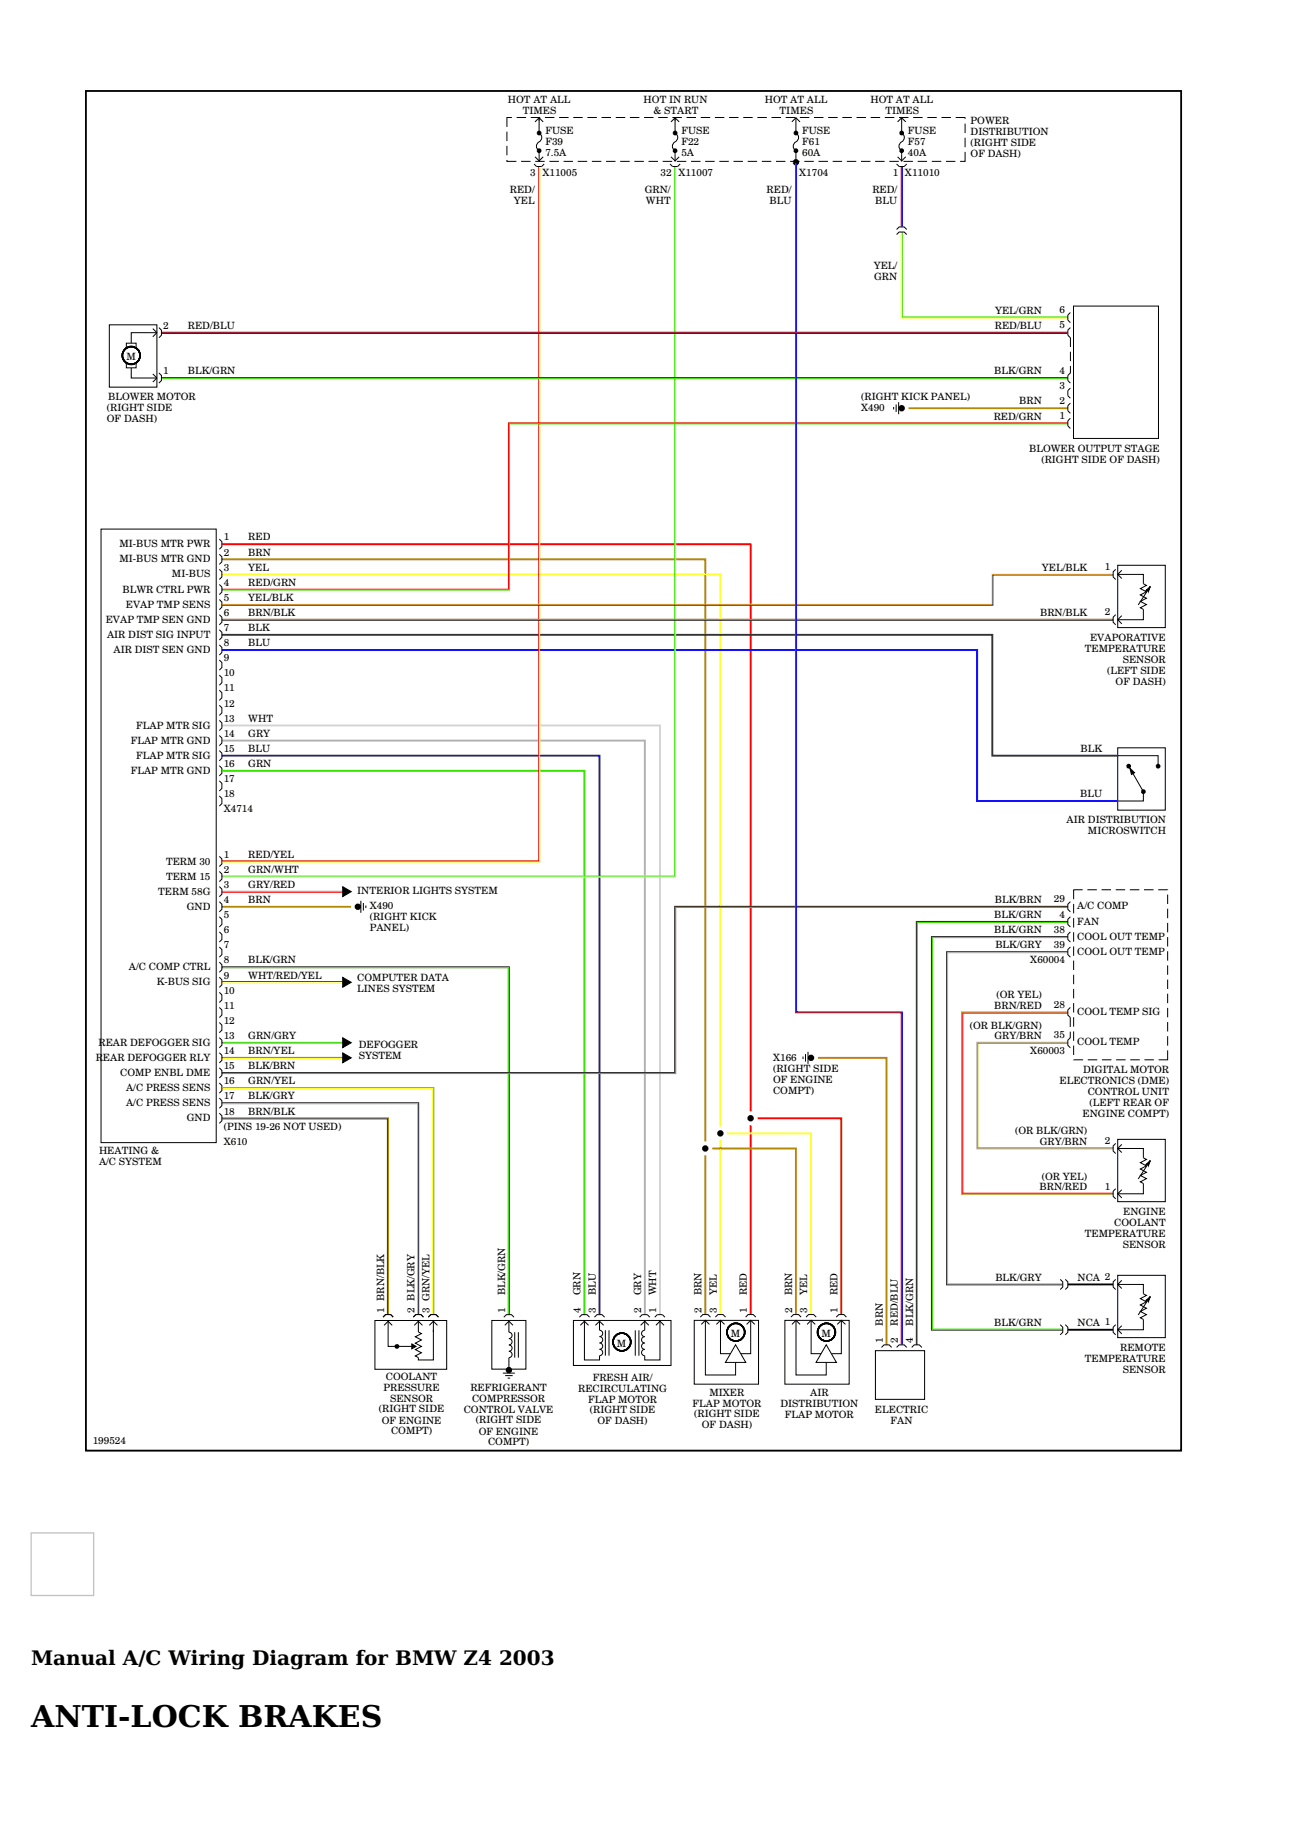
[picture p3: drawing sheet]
<svg xmlns="http://www.w3.org/2000/svg" width="210mm" height="297mm" viewBox="0 0 210 297" stroke-linecap="round" stroke-linejoin="round" font-family="sans-serif">
<path d="M14 14.8h178v221h-178z" fill="none" stroke="#000" stroke-width=".29"/>
<g fill="none" stroke="#000" stroke-width=".16">
<path d="M83.2 19.1h-.8v1.5M84 19.1h1.5M86.3 19.1h1.5M87 19.8l.7-.6 .6 .6M87.7 19.1v2.5a.89 .89 0 0 1 .4 .9 .89 .89 0 0 1-.7 .7 .81 .81 0 0 0 .3 1.3v1.8M88.6 19.1h1.5M90.9 19.1h1.5M93.2 19.1h1.5M95.5 19.1h1.5M97.8 19.1h1.5M100.1 19.1h1.6M102.4 19.1h1.6"/>
<path d="M104.7 19.1h1.6M107 19.1h1.6M109.1 19.8l.7-.6 .6 .6M109.3 19.1h1.6M109.8 19.1v2.5a.89 .89 0 0 1 .4 .9 .89 .89 0 0 1-.7 .7 .81 .81 0 0 0 .3 1.3v1.8M111.6 19.1h1.6M113.9 19.1h1.6M116.2 19.1h1.6M118.5 19.1h1.6M120.8 19.1h1.6M123.1 19.1h1.6M125.4 19.1h1.6"/>
<path d="M127.7 19.1h1.6M128.7 19.8l.7-.6 .7 .6M129.4 19.1v2.5a.89 .89 0 0 1 .4 .9 .89 .89 0 0 1-.6 .7 .81 .81 0 0 0 .2 1.3v1.8M130.1 19.1h1.5M132.4 19.1h1.5M134.7 19.1h1.5M137 19.1h1.5M139.3 19.1h1.5M141.6 19.1h1.5M143.9 19.1h1.5M145.9 19.8l.7-.6 .7 .6M146.2 19.1h1.5"/>
<path d="M146.6 19.1v2.5a.89 .89 0 0 1 .4 .9 .89 .89 0 0 1-.6 .7 .81 .81 0 0 0 .2 1.3v1.8M148.5 19.1h1.5M150.8 19.1h1.5M153.1 19.1h1.5M155.4 19.1h1.5v.2M82.4 26v.2h1.6M82.4 21.4v1.5M82.4 23.7v1.5M84.7 26.2h1.6M86.8 26.7l.4 .4h.9l.4-.4M87 25.5l.7 .7 .6-.7M87 26.2h1.6"/>
<path d="M89.3 26.2h1.6M91.6 26.2h1.6M93.9 26.2h1.6M96.2 26.2h1.6M98.5 26.2h1.6M100.8 26.2h1.6M103.1 26.2h1.6M105.4 26.2h1.6M107.7 26.2h1.6M108.9 26.7l.4 .4h.9l.4-.4M109.1 25.5l.7 .7 .6-.7M110.1 26.2h1.5"/>
<path d="M112.4 26.2h1.5M114.7 26.2h1.5M117 26.2h1.5M119.3 26.2h1.5M121.6 26.2h1.5M123.9 26.2h1.5M126.2 26.2h1.5M128.5 26.2h1.5M130.8 26.2h1.5M133.1 26.2h1.5M135.4 26.2h1.5M137.7 26.2h1.5"/>
<path d="M140 26.2h1.5M142.3 26.2h1.5M144.6 26.2h1.5M145.8 38.1l.4-.4h.8l.4 .4M145.8 37.3l.4-.4h.8l.4 .4M145.8 26.7l.4 .4h.8l.4-.4M145.9 25.5l.7 .7 .7-.7M146.9 26.2h1.5M149.2 26.2h1.5M151.5 26.2h1.5M153.8 26.2h1.5M156.9 24.7v1.5h-.8"/>
<path d="M156.9 20.1v1.5M156.9 22.4v1.5M17.8 52.8h7.7v10.1h-7.7zM20.5 59v.8h1.6v-.8M20.5 56.6v-.8h1.6v.8M21.3 59.8v1.7h4.2M24.8 53.4l.7 .7-.7 .7M25.5 54.1h-4.2v1.7M25.8 53.3l.5 .4v.8l-.5 .4M174 50.8l-.4 .4v.8l.4 .5M174 53.3l-.4 .4v.8l.4 .4M174 54.9v1.5"/>
<path d="M174 57.2v1.5M174 59.5v1.2M174.5 49.8h13.9v21.5h-13.9zM24.8 60.8l.7 .7-.7 .6M25.8 60.6l.5 .4v.9l-.5 .4M145.3 66.2v.4M145.7 65.8v1.2M146.1 65.4v1.9M174 60.6l-.4 .4v.9l.4 .4M174 63.1l-.4 .4v.8l.4 .4M174 65.5l-.4 .5v.8l.4 .4M174 68l-.4 .4v.8l.4 .5"/>
<path d="M16.4 86h18.8v99.8h-18.8zM35.7 87.7l.4 .4v.8l-.4 .4M35.7 90.1l.4 .4v.8l-.4 .5M35.7 92.6l.4 .4v.8l-.4 .4M35.7 95l.4 .4v.9l-.4 .4M35.7 97.5l.4 .4v.8l-.4 .4M35.7 99.9l.4 .4v.9l-.4 .4M181.4 92.6l-.4 .4v.8l.4 .4M181.4 99.9l-.4 .4v.9l.4 .4M181.7 91.9h7.8v10.1h-7.8zM181.7 93.4h4.2v1.5l.5 .3-1 .5 1 .5-1 .5 1 .6-1 .5 1 .5-1 .5 .5 .3v1.7h-4.2M182.4 92.7l-.7 .7 .7 .7"/>
<path d="M186.4 96l.6-.6-.3 .5zM186.7 95.9l-1.6 2.4M187 95.4l-.3 .8v-.3zM35.7 114.7l.4 .4v.8l-.4 .4M35.7 112.2l.4 .4v.9l-.4 .4M35.7 109.8l.4 .4v.8l-.4 .4M35.7 107.3l.4 .4v.8l-.4 .5M35.7 104.8l.4 .5v.8l-.4 .4M35.7 102.4l.4 .4v.8l-.4 .4M35.7 119.6l.4 .4v.8l-.4 .4M35.7 117.1l.4 .4v.9l-.4 .4M182.4 100.1l-.7 .7 .7 .6"/>
<path d="M35.7 139.2l.4 .4v.9l-.4 .4M35.7 129.4l.4 .4v.8l-.4 .5M35.7 126.9l.4 .5v.8l-.4 .4M35.7 124.5l.4 .4v.8l-.4 .4M35.7 122l.4 .5v.8l-.4 .4M181.7 121.6h7.8v10.1h-7.8zM181.7 122.9h6.6v1.7M183.7 124.9l.8 .7-.5 .3zM184.2 125.8l1.7 2.9v1.5h-4.2M35.7 149.1l.4 .4v.8l-.4 .4M35.7 158.9l.4 .4v.8l-.4 .4M35.7 156.4l.4 .4v.9l-.4 .4"/>
<path d="M35.7 154l.4 .4v.8l-.4 .4M35.7 151.5l.4 .4v.8l-.4 .5M35.7 146.6l.4 .4v.8l-.4 .4M35.7 144.1l.4 .5v.8l-.4 .4M35.7 141.7l.4 .4v.8l-.4 .4M55.7 158.9l1.4 .8-1.4 .8zM55.7 144.2l1.4 .8-1.4 .8zM58.7 146.5v1.9M59.1 146.8v1.2M59.5 147.2v.4M174 154l-.4 .4v.8l.4 .4M174 151.5l-.4 .4v.8l.4 .5"/>
<path d="M174 149.1l-.4 .4v.8l.4 .4M174 146.6l-.4 .4v.8l.4 .4M174.6 147v1.5M174.6 149.3v1.5M174.6 151.6v1.5M174.6 153.9v1.5M174.6 156.2v1.5M174.6 158.5v1.5M176 144.7h-1.4v1.5M176.8 144.7h1.5M179.1 144.7h1.5M181.4 144.7h1.5"/>
<path d="M183.7 144.7h1.5M186 144.7h1.5M188.3 144.7h1.5M189.8 145.4v1.6M189.8 147.7v1.6M189.8 150v1.6M189.8 152.4v1.5M189.8 154.7v1.5M189.8 157v1.5M189.8 159.3v1.5M35.7 178.5l.4 .4v.9l-.4 .4M35.7 176.1l.4 .4v.8l-.4 .4"/>
<path d="M35.7 173.6l.4 .4v.9l-.4 .4M35.7 171.2l.4 .4v.8l-.4 .4M35.7 168.7l.4 .4v.8l-.4 .5M35.7 166.2l.4 .5v.8l-.4 .4M35.7 163.8l.4 .4v.8l-.4 .4M35.7 161.3l.4 .4v.9l-.4 .4M55.7 168.7l1.4 .8-1.4 .8zM55.7 171.2l1.4 .8-1.4 .8zM130.6 171.8v.4M131 171.4v1.2M131.4 171v2M174 165.4v1.6"/>
<path d="M174 167.7v1M174 163.8l-.4 .4v.8l.4 .4M174 168.7l-.4 .4v.8l.4 .5M174.6 172.3h1.5M174.6 160.8v1.5M174.6 163.1v1.5M174.6 165.4v1.5M174.6 167.7v1.5M174.6 170v1.5M176.9 172.3h1.5M179.2 172.3h1.5M181.5 172.3h1.5"/>
<path d="M183.8 172.3h1.5M186.1 172.3h1.5M189.8 170.8v1.5h-1.4M189.8 161.6v1.5M189.8 163.9v1.5M189.8 166.2v1.5M189.8 168.5v1.5M35.7 181l.4 .4v.8l-.4 .4M181.4 185.9l-.4 .4v.8l.4 .4M181.4 193.3l-.4 .4v.8l.4 .4M181.7 185.2h7.8v10.2h-7.8zM181.7 186.7h4.2v1.5l.5 .3-1 .5 1 .5-1 .6 1 .5-1 .5 1 .5-1 .5 .5 .3v1.7h-4.2"/>
<path d="M182.4 186.1l-.7 .6 .7 .7M182.4 193.4l-.7 .7 .7 .7M186.4 189.3l.6-.6-.3 .5zM186.7 189.2l-1.6 2.5M187 188.7l-.3 .8v-.3zM61 214.7h11.6v7.9h-11.6zM62.3 214.1l.4-.4h.8l.4 .4M62.4 215.5l.7-.7 .7 .7M63.1 214.8v1.8zM63.1 216.6v2.3h3.9M67 218.5l.7 .4-.7 .4zM67.2 214.1l.4-.4h.8l.4 .4"/>
<path d="M67.4 215.5l.6-.7 .7 .7M68 214.8v1.8zM69.6 214.1l.4-.4h.9l.4 .4M69.8 215.5l.7-.7 .6 .7M70.5 216.2v4.9h-2.5v-.4l-.5-.2 1-.6-1-.5 1-.5-1-.5 1-.5-1-.6 1-.5-.5-.2M70.5 214.8v1.8M80 214.7h5.5v7.9h-5.5zM81.9 214.2l.4-.5h.9l.4 .5M82.1 215.5l.6-.7 .7 .7M82.7 214.8v1.8a.52 .52 0 0 1 .6 .5 .52 .52 0 0 1-.6 .5 .52 .52 0 0 1 .6 .5 .52 .52 0 0 1-.6 .6 .52 .52 0 0 1 .6 .5 .52 .52 0 0 1-.6 .5 .52 .52 0 0 1 .6 .5 .52 .52 0 0 1-.6 .5M83.7 216.6v4.1M84.3 216.6v4.1"/>
<path d="M93.2 214.7h15.9v7.3h-15.9zM94.2 214.2l.4-.5h.8l.4 .5M94.4 215.5l.6-.7 .7 .7M95 214.8v6.3h2.5v-.7M96.7 214.2l.4-.5h.8l.4 .5M96.8 215.5l.7-.7 .6 .7M97.5 214.8v1.5a.52 .52 0 0 1 .5 .5 .52 .52 0 0 1-.5 .5 .52 .52 0 0 1 .5 .5 .52 .52 0 0 1-.5 .5 .52 .52 0 0 1 .5 .6 .52 .52 0 0 1-.5 .5 .52 .52 0 0 1 .5 .5 .52 .52 0 0 1-.5 .5M98.4 216.3v4.1M99 216.3v4.1M103.3 216.3v4.1M103.9 216.3v4.1M104 214.2l.4-.5h.8l.5 .5"/>
<path d="M104.2 215.5l.6-.7 .7 .7M104.8 214.8v1.5a.52 .52 0 0 0-.5 .5 .52 .52 0 0 0 .5 .5 .52 .52 0 0 0-.5 .5 .52 .52 0 0 0 .5 .6 .52 .52 0 0 0-.5 .5 .52 .52 0 0 0 .5 .5 .52 .52 0 0 0-.5 .5 .52 .52 0 0 0 .5 .5v.7h2.5v-6.3M106.5 214.2l.4-.5h.8l.4 .5M106.6 215.5l.7-.7 .7 .7M112.9 214.7h10.4v10.3h-10.4zM113.9 214.1l.4-.4h.8l.4 .4M114 215.3l.7-.6 .7 .6M114.7 214.7v8.9h4.9v-2M116.3 214.1l.4-.4h.9l.4 .4M116.5 215.3l.6-.6 .7 .6M117.1 214.7v5.4h1.7M119.6 218.6l1.7 2.9h-3.4z"/>
<path d="M121.2 214.1l.4-.4h.9l.4 .4M121.4 215.3l.7-.6 .6 .6M122.1 214.7v5.4h-1.6M127.6 214.7h10.5v10.3h-10.5zM128.6 214.1l.4-.4h.8l.4 .4M128.8 215.3l.6-.6 .7 .6M129.4 214.7v8.9h4.9v-2M131.1 214.1l.4-.4h.8l.4 .4M131.2 215.3l.7-.6 .6 .6M131.9 214.7v5.4h1.6M134.3 218.6l1.7 2.9h-3.3zM136 214.1l.4-.4h.8l.4 .4"/>
<path d="M136.1 215.3l.7-.6 .7 .6M136.8 214.7v5.4h-1.6M142.3 219.6h8v7.9h-8zM143.3 219.1l.4-.4h.9l.4 .4M145.8 219.1l.4-.4h.8l.4 .4M148.2 219.1l.4-.4h.9l.4 .4M172.4 215.4l.4 .4v.8l-.4 .4M172.4 208l.4 .4v.8l-.4 .5M173.2 215.4l.4 .4v.8l-.4 .4M173.2 208l.4 .4v.8l-.4 .5M181.4 208l-.4 .4v.8l.4 .5M181.4 215.4l-.4 .4v.8l.4 .4"/>
<path d="M181.7 207.3h7.8v10.2h-7.8zM181.7 208.8h4.2v1.5l.5 .3-1 .5 1 .6-1 .5 1 .5-1 .5 1 .5-1 .6 .5 .2v1.7h-4.2M182.4 208.2l-.7 .6 .7 .7M182.4 215.5l-.7 .7 .7 .7M186.4 211.4l.6-.6-.3 .5zM186.7 211.3l-1.6 2.5M187 210.8l-.3 .8v-.3zM14 235.8h178M81.8 223.2h1.9M82.1 223.7h1.3M82.5 224.1h.4M82.7 220.8v1.7"/>
<circle cx="21.3" cy="57.8" r="1.49"/>
<circle cx="21.3" cy="57.8" r="1.5"/>
<circle cx="21.3" cy="57.8" r="1.48"/>
<circle cx="21.3" cy="57.8" r="1.47"/>
<circle cx="21.3" cy="57.8" r="1.45"/>
<circle cx="21.3" cy="57.8" r="1.43"/>
<circle cx="21.3" cy="57.8" r="1.44"/>
<circle cx="21.3" cy="57.8" r="1.42"/>
<circle cx="21.3" cy="57.8" r="1.41"/>
<circle cx="21.3" cy="57.8" r="1.39"/>
<circle cx="21.3" cy="57.8" r="1.38"/>
<circle cx="101.1" cy="218.2" r="1.48"/>
<circle cx="101.1" cy="218.2" r="1.5"/>
<circle cx="101.1" cy="218.2" r="1.47"/>
<circle cx="101.1" cy="218.2" r="1.49"/>
<circle cx="101.1" cy="218.2" r="1.43"/>
<circle cx="101.1" cy="218.2" r="1.45"/>
<circle cx="101.1" cy="218.2" r="1.39"/>
<circle cx="101.1" cy="218.2" r="1.42"/>
<circle cx="101.1" cy="218.2" r="1.44"/>
<circle cx="101.1" cy="218.2" r="1.38"/>
<circle cx="101.1" cy="218.2" r="1.41"/>
<circle cx="119.6" cy="216.6" r="1.47"/>
<circle cx="119.6" cy="216.6" r="1.49"/>
<circle cx="119.6" cy="216.6" r="1.44"/>
<circle cx="119.6" cy="216.6" r="1.45"/>
<circle cx="119.6" cy="216.6" r="1.5"/>
<circle cx="119.6" cy="216.6" r="1.38"/>
<circle cx="119.6" cy="216.6" r="1.43"/>
<circle cx="119.6" cy="216.6" r="1.48"/>
<circle cx="119.6" cy="216.6" r="1.41"/>
<circle cx="119.6" cy="216.6" r="1.42"/>
<circle cx="119.6" cy="216.6" r="1.39"/>
<circle cx="134.4" cy="216.6" r="1.47"/>
<circle cx="134.4" cy="216.6" r="1.49"/>
<circle cx="134.4" cy="216.6" r="1.44"/>
<circle cx="134.4" cy="216.6" r="1.45"/>
<circle cx="134.4" cy="216.6" r="1.5"/>
<circle cx="134.4" cy="216.6" r="1.38"/>
<circle cx="134.4" cy="216.6" r="1.43"/>
<circle cx="134.4" cy="216.6" r="1.48"/>
<circle cx="134.4" cy="216.6" r="1.41"/>
<circle cx="134.4" cy="216.6" r="1.42"/>
<circle cx="134.4" cy="216.6" r="1.39"/>
</g>
<path d="M109.9 27.1v115.5h-73.8M36.1 159.7h19.6" fill="none" stroke="#d2d2d2" stroke-width=".16"/>
<path d="M147.7 66.4h25.9M36.1 90.9h78.6v94.7M36.1 147.4h21M133 172h11.1v46.7M114.7 187.9v25.8M115.8 186.7h13.6v27" fill="none" stroke="#b28600" stroke-width=".31"/>
<g fill="none" stroke="#000" stroke-width=".52">
<circle cx="129.4" cy="26.4" r=".26"/>
<circle cx="146.6" cy="66.4" r=".26"/>
<circle cx="58.2" cy="147.4" r=".26"/>
<circle cx="131.9" cy="172" r=".26"/>
<circle cx="114.7" cy="186.7" r=".26"/>
<circle cx="117.1" cy="184.3" r=".26"/>
<circle cx="122" cy="181.8" r=".26"/>
<circle cx="82.7" cy="222.8" r=".26"/>
</g>
<path d="M36.1 88.5h85.9v92.2M122 182.9v30.8M123.2 181.8h13.6v31.9" fill="none" stroke="#f00" stroke-width=".31"/>
<path d="M36.1 93.4h81v89.7M117.1 185.4v28.3M118.3 184.3h13.6v29.4" fill="none" stroke="#ff0" stroke-width=".31"/>
<path d="M36.1 125.3h58.9v88.4" fill="none" stroke="#39e500" stroke-width=".31"/>
<path d="M36.1 105.7h122.8v24.5h22.8M36.1 122.9h61.4v90.8" fill="none" stroke="#00f" stroke-width=".31"/>
<path d="M36.1 120.4h68.7v93.3" fill="none" stroke="#afafaf" stroke-width=".31"/>
<path d="M36.1 118h71.2v95.7" fill="none" stroke="#d2d2d2" stroke-width=".31"/>
<g fill="none" stroke="#000" stroke-width=".38">
<circle cx="87.7" cy="24.5" r=".19"/>
<circle cx="87.7" cy="21.6" r=".19"/>
<circle cx="109.8" cy="24.5" r=".19"/>
<circle cx="109.8" cy="21.6" r=".19"/>
<circle cx="129.4" cy="24.5" r=".19"/>
<circle cx="129.4" cy="21.6" r=".19"/>
<circle cx="146.6" cy="24.5" r=".19"/>
<circle cx="146.6" cy="21.6" r=".19"/>
<circle cx="183.5" cy="124.6" r=".19"/>
<circle cx="185.9" cy="128.7" r=".19"/>
<circle cx="188.3" cy="124.6" r=".19"/>
<circle cx="64.5" cy="218.9" r=".19"/>
</g>
<path d="M186.4 96l.6-.6-.3 .5zM187 95.4l-.3 .8v-.3zM183.7 124.9l.8 .7-.5 .3zM55.7 144.2l1.4 .8-1.4 .8zM55.7 168.7l1.4 .8-1.4 .8zM55.7 171.2l1.4 .8-1.4 .8zM55.7 158.9l1.4 .8-1.4 .8zM186.4 189.3l.6-.6-.3 .5zM187 188.7l-.3 .8v-.3zM67 218.5l.7 .4-.7 .4zM186.4 211.4l.6-.6-.3 .5zM187 210.8l-.3 .8v-.3z" fill="#000"/>
<path d="M36.1 103.2h125.2v19.7h20.4" fill="none" stroke="#323232" stroke-width=".31"/>
<path d="M87.6 27.1v112.9h-51.5M129.4 26.5v138.2h17.1v54M146.5 27.1v9.8M26.3 54h147.3M173.6 68.8h-90.9v27h-46.6" fill="none" stroke="#f00" stroke-width=".2"/>
<path d="M87.8 27.1v113.1h-51.7M36.1 159.8h19.6M36.1 177h34.3v36.7M36.1 172.1h19.6" fill="none" stroke="#ff0" stroke-width=".16"/>
<path d="M109.7 27.1v115.4h-73.6M36.1 176.8h34.4v36.9M36.1 169.5h19.6" fill="none" stroke="#39e500" stroke-width=".2"/>
<path d="M129.5 26.5v138h17.2v54.2M146.7 27.1v9.8M26.3 54.2h147.3" fill="none" stroke="#00f" stroke-width=".16"/>
<path d="M146.5 37.8v13.9h27.1M181 93.3h-19.7v4.9h-125.2" fill="none" stroke="#ff0" stroke-width=".2"/>
<path d="M146.7 37.8v13.7h26.9M26.3 61.6h147.3M173.6 68.9h-90.8v27h-46.7M36.1 157.4h46.5v56.3M173.6 150h-24.4v68.7M173.6 152.4h-22v63.7h21.2" fill="none" stroke="#39e500" stroke-width=".16"/>
<path d="M26.3 61.4h147.3M36.1 157.2h46.7v56.5M173.6 147.4h-63.9v27h-73.6M173.6 149.8h-24.6v68.9M173.6 152.3h-22.1v63.9h21.3M173.6 154.7h-19.7v54.2h18.9M36.1 179.3h32v34.4" fill="none" stroke="#323232" stroke-width=".2"/>
<path d="M181 93.5h-19.6v4.9h-125.3M36.1 100.9h144.9M36.1 181.9h26.9v31.8" fill="none" stroke="#323232" stroke-width=".16"/>
<path d="M36.1 100.7h144.9M36.1 171.9h19.6M173.6 164.6h-17.2v29.5h24.6M36.1 181.8h27v31.9" fill="none" stroke="#b28600" stroke-width=".2"/>
<path d="M36.1 144.9h19.6M173.6 169.5h-14.8v17.3h22.2" fill="none" stroke="#afafaf" stroke-width=".2"/>
<path d="M36.1 145.1h19.6M36.1 159.6h19.6M173.6 164.7h-17.1v29.3h24.5" fill="none" stroke="#f00" stroke-width=".16"/>
<path d="M173.6 154.9h-19.5v53.8h18.7M36.1 179.5h31.8v34.2M36.1 169.6h19.6" fill="none" stroke="#afafaf" stroke-width=".16"/>
<path d="M173.6 208.8h7.4M173.6 216.2h7.4" fill="none" stroke="#000" stroke-width=".31"/>
<path d="M173.6 147.5h-63.7v27h-73.8M173.6 169.6h-14.6v17h22" fill="none" stroke="#b28600" stroke-width=".16"/>
<path d="M5.1 249.2h10.1v10.2h-10.1z" fill="none" stroke="#c0c0c0" stroke-width=".2"/>
<text font-size="4.9" x="5.1" y="280.7">ANTI-LOCK BRAKES</text>
<g font-size="3.3">
<text x="5.1" y="270.8">Manual A/C Wiring Diagram for BMW Z4</text>
<text x="81.1" y="270.8">2003</text>
</g>
<g font-size="1.6">
<text x="82.6" y="16.8">HOT AT ALL</text>
<text x="104.6" y="16.8">HOT IN RUN</text>
<text x="124.3" y="16.8">HOT AT ALL</text>
<text x="141.5" y="16.8">HOT AT ALL</text>
<text x="85" y="18.6">TIMES</text>
<text x="88.7" y="21.8">FUSE</text>
<text x="88.7" y="23.5">F39</text>
<text x="106.2" y="18.6">&amp; START</text>
<text x="110.8" y="21.8">FUSE</text>
<text x="110.8" y="23.5">F22</text>
<text x="126.8" y="18.6">TIMES</text>
<text x="130.4" y="21.8">FUSE</text>
<text x="130.4" y="23.5">F61</text>
<text x="144" y="18.6">TIMES</text>
<text x="147.6" y="21.8">FUSE</text>
<text x="147.6" y="23.5">F57</text>
<text x="157.8" y="23.7">(RIGHT SIDE</text>
<text x="157.8" y="21.9">DISTRIBUTION</text>
<text x="157.8" y="20.1">POWER</text>
<text x="86.2" y="28.7">3</text>
<text x="88.2" y="28.7">X11005</text>
<text x="88.7" y="25.3">7.5A</text>
<text x="107.4" y="28.7">32</text>
<text x="110.3" y="28.7">X11007</text>
<text x="110.8" y="25.3">5A</text>
<text x="130" y="28.7">X1704</text>
<text x="130.4" y="25.3">60A</text>
<text x="145.1" y="28.7">1</text>
<text x="147.1" y="28.7">X11010</text>
<text x="147.6" y="25.3">40A</text>
<text x="157.8" y="25.5">OF DASH)</text>
<text x="82.9" y="31.4">RED/</text>
<text x="83.6" y="33.2">YEL</text>
<text x="104.8" y="31.4">GRN/</text>
<text x="105" y="33.2">WHT</text>
<text x="124.6" y="31.4">RED/</text>
<text x="125.1" y="33.2">BLU</text>
<text x="141.8" y="31.4">RED/</text>
<text x="142.3" y="33.2">BLU</text>
<text x="142" y="43.7">YEL/</text>
<text x="142.1" y="45.5">GRN</text>
<text x="26.6" y="53.5">2</text>
<text x="30.5" y="53.5">RED/BLU</text>
<text x="161.8" y="53.5">RED/BLU</text>
<text x="161.8" y="51">YEL/GRN</text>
<text x="172.3" y="53.4">5</text>
<text x="172.3" y="50.9">6</text>
<text x="20.5" y="58.5">M</text>
<text x="17.6" y="65">BLOWER MOTOR</text>
<text x="26.6" y="60.8">1</text>
<text x="30.5" y="60.8">BLK/GRN</text>
<text x="140" y="65">(RIGHT KICK PANEL)</text>
<text x="161.7" y="60.8">BLK/GRN</text>
<text x="165.7" y="65.8">BRN</text>
<text x="172.3" y="65.7">2</text>
<text x="172.3" y="63.2">3</text>
<text x="172.3" y="60.8">4</text>
<text x="17.4" y="66.8">(RIGHT SIDE</text>
<text x="17.4" y="68.5">OF DASH)</text>
<text x="140" y="66.8">X490</text>
<text x="161.6" y="68.2">RED/GRN</text>
<text x="172.3" y="68.1">1</text>
<text x="167.3" y="73.6">BLOWER OUTPUT STAGE</text>
<text x="169.3" y="75.3">(RIGHT SIDE OF DASH)</text>
<text x="19.4" y="89">MI-BUS MTR PWR</text>
<text x="36.4" y="87.9">1</text>
<text x="40.4" y="87.9">RED</text>
<text x="19.4" y="91.4">MI-BUS MTR GND</text>
<text x="28" y="93.9">MI-BUS</text>
<text x="36.4" y="92.8">3</text>
<text x="36.4" y="95.2">4</text>
<text x="36.4" y="90.3">2</text>
<text x="40.4" y="90.3">BRN</text>
<text x="40.4" y="92.8">YEL</text>
<text x="40.4" y="95.2">RED/GRN</text>
<text x="169.4" y="92.8">YEL/BLK</text>
<text x="179.6" y="92.7">1</text>
<text x="17.2" y="101.3">EVAP TMP SEN GND</text>
<text x="19.9" y="96.3">BLWR CTRL PWR</text>
<text x="20.5" y="98.8">EVAP TMP SENS</text>
<text x="36.4" y="97.7">5</text>
<text x="36.4" y="100.1">6</text>
<text x="40.4" y="97.7">YEL/BLK</text>
<text x="40.4" y="100.1">BRN/BLK</text>
<text x="169.1" y="100.1">BRN/BLK</text>
<text x="179.6" y="100.1">2</text>
<text x="17.4" y="103.7">AIR DIST SIG INPUT</text>
<text x="18.5" y="106.2">AIR DIST SEN GND</text>
<text x="36.4" y="102.6">7</text>
<text x="36.4" y="107.5">9</text>
<text x="36.4" y="105.1">8</text>
<text x="40.4" y="102.6">BLK</text>
<text x="40.4" y="105.1">BLU</text>
<text x="176.4" y="106.1">TEMPERATURE</text>
<text x="177.2" y="104.3">EVAPORATIVE</text>
<text x="182.6" y="107.9">SENSOR</text>
<text x="36.4" y="112.4">11</text>
<text x="36.4" y="110">10</text>
<text x="180" y="109.6">(LEFT SIDE</text>
<text x="181.4" y="111.4">OF DASH)</text>
<text x="22.2" y="118.4">FLAP MTR SIG</text>
<text x="36.4" y="114.9">12</text>
<text x="36.4" y="117.3">13</text>
<text x="36.4" y="119.8">14</text>
<text x="40.4" y="117.3">WHT</text>
<text x="40.4" y="119.8">GRY</text>
<text x="21.3" y="120.9">FLAP MTR GND</text>
<text x="21.3" y="125.8">FLAP MTR GND</text>
<text x="22.2" y="123.4">FLAP MTR SIG</text>
<text x="36.4" y="122.3">15</text>
<text x="36.4" y="124.7">16</text>
<text x="40.4" y="122.3">BLU</text>
<text x="40.4" y="124.7">GRN</text>
<text x="175.7" y="122.3">BLK</text>
<text x="36.4" y="127.2">17</text>
<text x="36.4" y="129.6">18</text>
<text x="175.6" y="129.6">BLU</text>
<text x="36.4" y="132.1">X4714</text>
<text x="173.4" y="133.9">AIR DISTRIBUTION</text>
<text x="176.9" y="135.7">MICROSWITCH</text>
<text x="27" y="140.6">TERM 30</text>
<text x="27" y="143">TERM 15</text>
<text x="36.4" y="141.9">2</text>
<text x="36.4" y="139.4">1</text>
<text x="40.4" y="139.4">RED/YEL</text>
<text x="40.4" y="141.9">GRN/WHT</text>
<text x="25.7" y="145.5">TERM 58G</text>
<text x="30.4" y="147.9">GND</text>
<text x="36.4" y="149.3">5</text>
<text x="36.4" y="146.8">4</text>
<text x="36.4" y="144.4">3</text>
<text x="40.4" y="144.4">GRY/RED</text>
<text x="40.4" y="146.8">BRN</text>
<text x="58.1" y="145.4">INTERIOR LIGHTS SYSTEM</text>
<text x="60.1" y="149.7">(RIGHT KICK</text>
<text x="60.1" y="147.9">X490</text>
<text x="161.7" y="149.3">BLK/GRN</text>
<text x="161.8" y="146.8">BLK/BRN</text>
<text x="171.4" y="146.7">29</text>
<text x="172.3" y="149.2">4</text>
<text x="175.1" y="147.9">A/C COMP</text>
<text x="36.4" y="154.2">7</text>
<text x="36.4" y="151.7">6</text>
<text x="60.1" y="151.4">PANEL)</text>
<text x="161.7" y="151.7">BLK/GRN</text>
<text x="161.8" y="154.2">BLK/GRY</text>
<text x="171.4" y="151.6">38</text>
<text x="171.4" y="154.1">39</text>
<text x="175.1" y="150.3">FAN</text>
<text x="175.1" y="152.8">COOL OUT TEMP</text>
<text x="175.1" y="155.2">COOL OUT TEMP</text>
<text x="21" y="157.7">A/C COMP CTRL</text>
<text x="25.5" y="160.2">K-BUS SIG</text>
<text x="36.4" y="161.5">10</text>
<text x="36.4" y="159.1">9</text>
<text x="36.4" y="156.6">8</text>
<text x="40.4" y="159.1">WHT/RED/YEL</text>
<text x="40.4" y="156.6">BLK/GRN</text>
<text x="58.1" y="159.4">COMPUTER DATA</text>
<text x="58.1" y="161.2">LINES SYSTEM</text>
<text x="167.5" y="156.6">X60004</text>
<text x="36.4" y="164">11</text>
<text x="36.4" y="166.5">12</text>
<text x="157.7" y="167.2">(OR BLK/GRN)</text>
<text x="161.7" y="164">BRN/RED</text>
<text x="162" y="162.3">(OR YEL)</text>
<text x="171.4" y="163.9">28</text>
<text x="175.1" y="165.1">COOL TEMP SIG</text>
<text x="15.6" y="172.5">R</text>
<text x="16" y="170">REAR DEFOGGER SIG</text>
<text x="16.7" y="172.5">EAR DEFOGGER RLY</text>
<text x="36.4" y="168.9">13</text>
<text x="36.4" y="173.8">15</text>
<text x="36.4" y="171.4">14</text>
<text x="40.4" y="168.9">GRN/GRY</text>
<text x="40.4" y="171.4">BRN/YEL</text>
<text x="40.4" y="173.8">BLK/BRN</text>
<text x="58.3" y="170.4">DEFOGGER</text>
<text x="58.3" y="172.2">SYSTEM</text>
<text x="125.7" y="172.5">X166</text>
<text x="161.7" y="168.9">GRY/BRN</text>
<text x="167.5" y="171.3">X60003</text>
<text x="171.4" y="168.8">35</text>
<text x="175.1" y="170">COOL TEMP</text>
<text x="19.5" y="174.9">COMP ENBL DME</text>
<text x="20.5" y="179.9">A/C PRESS SENS</text>
<text x="20.5" y="177.4">A/C PRESS SENS</text>
<text x="36.4" y="178.7">17</text>
<text x="36.4" y="176.3">16</text>
<text x="40.4" y="176.3">GRN/YEL</text>
<text x="40.4" y="178.7">BLK/GRY</text>
<text x="125.7" y="174.3">(RIGHT SIDE</text>
<text x="125.7" y="176.1">OF ENGINE</text>
<text x="125.7" y="177.9">COMPT)</text>
<text x="172.3" y="176.2">ELECTRONICS (DME)</text>
<text x="176.1" y="174.5">DIGITAL MOTOR</text>
<text x="176.9" y="178.1">CONTROL UNIT</text>
<text x="177.2" y="179.9">(LEFT REAR OF</text>
<text x="30.4" y="182.3">GND</text>
<text x="36.4" y="181.2">18</text>
<text x="36.4" y="183.7">(PINS 19-26 NOT USED)</text>
<text x="40.4" y="181.2">BRN/BLK</text>
<text x="165.1" y="184.4">(OR BLK/GRN)</text>
<text x="176" y="181.7">ENGINE COMPT)</text>
<text x="16.1" y="189.4">A/C SYSTEM</text>
<text x="16.1" y="187.6">HEATING &amp;</text>
<text x="36.4" y="186.1">X610</text>
<text x="169.1" y="186.1">GRY/BRN</text>
<text x="169.4" y="191.8">(OR YEL)</text>
<text x="179.6" y="186">2</text>
<text x="169" y="193.5">BRN/RED</text>
<text x="179.6" y="193.4">1</text>
<text x="182.6" y="197.6">ENGINE</text>
<text x="176.4" y="201.2">TEMPERATURE</text>
<text x="181.2" y="199.4">COOLANT</text>
<text x="182.6" y="203">SENSOR</text>
<text x="161.8" y="208.2">BLK/GRY</text>
<text x="175.2" y="208.2">NCA 2</text>
<text x="62.5" y="213.4" transform="rotate(-90 62.5 213.4)">1 BRN/BLK</text>
<text x="67.4" y="213.4" transform="rotate(-90 67.4 213.4)">2 BLK/GRY</text>
<text x="69.8" y="213.4" transform="rotate(-90 69.8 213.4)">3 GRN/YEL</text>
<text x="82.1" y="210.6" transform="rotate(-90 82.1 210.6)">BLK/GRN</text>
<text x="82.1" y="213.4" transform="rotate(-90 82.1 213.4)">1</text>
<text x="94.4" y="210.6" transform="rotate(-90 94.4 210.6)">GRN</text>
<text x="94.4" y="213.4" transform="rotate(-90 94.4 213.4)">4</text>
<text x="96.9" y="210.6" transform="rotate(-90 96.9 210.6)">BLU</text>
<text x="96.9" y="213.4" transform="rotate(-90 96.9 213.4)">3</text>
<text x="104.2" y="210.6" transform="rotate(-90 104.2 210.6)">GRY</text>
<text x="104.2" y="213.4" transform="rotate(-90 104.2 213.4)">2</text>
<text x="106.7" y="210.6" transform="rotate(-90 106.7 210.6)">WHT</text>
<text x="106.7" y="213.4" transform="rotate(-90 106.7 213.4)">1</text>
<text x="114.1" y="213.4" transform="rotate(-90 114.1 213.4)">2</text>
<text x="114.1" y="210.6" transform="rotate(-90 114.1 210.6)">BRN</text>
<text x="116.5" y="213.4" transform="rotate(-90 116.5 213.4)">3</text>
<text x="116.5" y="210.6" transform="rotate(-90 116.5 210.6)">YEL</text>
<text x="121.4" y="213.4" transform="rotate(-90 121.4 213.4)">1</text>
<text x="121.4" y="210.6" transform="rotate(-90 121.4 210.6)">RED</text>
<text x="128.8" y="210.6" transform="rotate(-90 128.8 210.6)">BRN</text>
<text x="128.8" y="213.4" transform="rotate(-90 128.8 213.4)">2</text>
<text x="131.3" y="210.6" transform="rotate(-90 131.3 210.6)">YEL</text>
<text x="131.3" y="213.4" transform="rotate(-90 131.3 213.4)">3</text>
<text x="136.2" y="210.6" transform="rotate(-90 136.2 210.6)">RED</text>
<text x="136.2" y="213.4" transform="rotate(-90 136.2 213.4)">1</text>
<text x="143.5" y="215.5" transform="rotate(-90 143.5 215.5)">BRN</text>
<text x="146" y="215.5" transform="rotate(-90 146 215.5)">RED/BLU</text>
<text x="148.4" y="215.5" transform="rotate(-90 148.4 215.5)">BLK/GRN</text>
<text x="161.7" y="215.6">BLK/GRN</text>
<text x="175.2" y="215.6">NCA 1</text>
<text x="100.3" y="218.9">M</text>
<text x="118.8" y="217.3">M</text>
<text x="133.6" y="217.3">M</text>
<text x="143.5" y="218.3" transform="rotate(-90 143.5 218.3)">1</text>
<text x="146" y="218.3" transform="rotate(-90 146 218.3)">2</text>
<text x="148.4" y="218.3" transform="rotate(-90 148.4 218.3)">4</text>
<text x="176.4" y="221.5">TEMPERATURE</text>
<text x="182.1" y="219.7">REMOTE</text>
<text x="62.3" y="226.2">PRESSURE</text>
<text x="62.7" y="224.4">COOLANT</text>
<text x="76.5" y="226.2">REFRIGERANT</text>
<text x="76.8" y="227.9">COMPRESSOR</text>
<text x="94" y="226.2">RECIRCULATING</text>
<text x="96.4" y="224.5">FRESH AIR/</text>
<text x="115.4" y="226.9">MIXER</text>
<text x="131.7" y="227">AIR</text>
<text x="182.6" y="223.3">SENSOR</text>
<text x="61.6" y="229.6">(RIGHT SIDE</text>
<text x="62.1" y="231.5">OF ENGINE</text>
<text x="63.4" y="228">SENSOR</text>
<text x="63.6" y="233.2">COMPT)</text>
<text x="75.4" y="229.7">CONTROL VALVE</text>
<text x="77.4" y="231.4">(RIGHT SIDE</text>
<text x="77.8" y="233.3">OF ENGINE</text>
<text x="95.6" y="228">FLAP MOTOR</text>
<text x="95.9" y="229.7">(RIGHT SIDE</text>
<text x="97.1" y="231.5">OF DASH)</text>
<text x="112.6" y="228.7">FLAP MOTOR</text>
<text x="112.9" y="230.3">(RIGHT SIDE</text>
<text x="114.1" y="232.1">OF DASH)</text>
<text x="126.9" y="228.8">DISTRIBUTION</text>
<text x="127.6" y="230.6">FLAP MOTOR</text>
<text x="142.3" y="229.7">ELECTRIC</text>
<text x="144.8" y="231.5">FAN</text>
<text x="15.1" y="234.7">199524</text>
<text x="79.4" y="234.9">COMPT)</text>
</g>
</svg>
